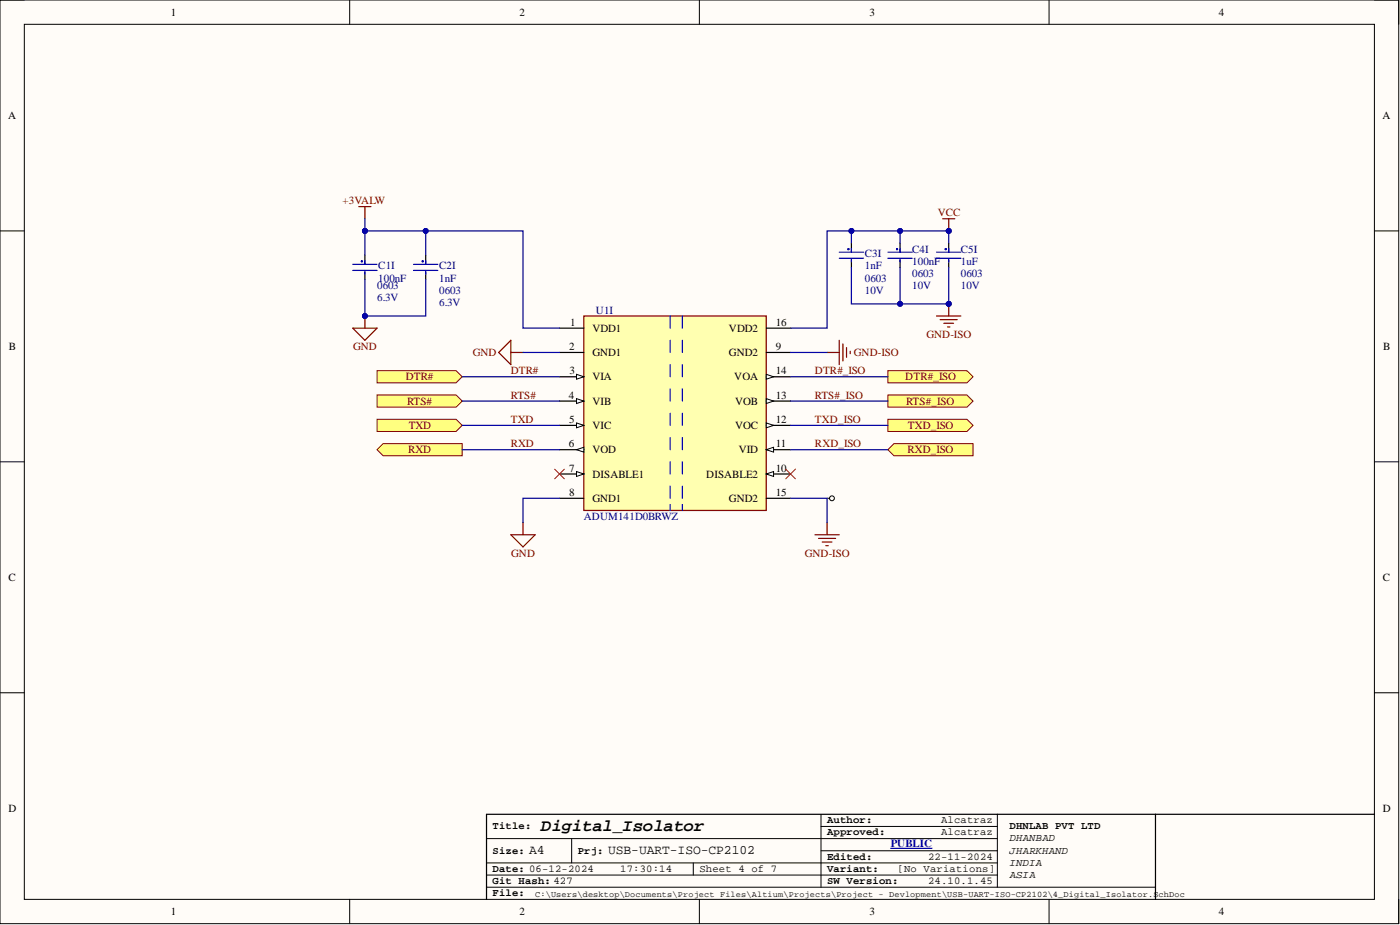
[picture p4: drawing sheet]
<svg xmlns="http://www.w3.org/2000/svg" width="292mm" height="193mm" viewBox="0 0 292 193" stroke-linecap="round" stroke-linejoin="round" font-family="sans-serif">
<path d="M0 0h291.8v192.7h-291.8z" fill-rule="evenodd" fill="#fffcf8"/>
<path d="M0 0h291.8v192.7h-291.8z" fill="none" stroke="#000" stroke-width=".21"/>
<path d="M5.1 5.1h281.7v182.5h-281.7z" fill-rule="evenodd" fill="#fffcf8"/>
<g fill="none" stroke="#000" stroke-width=".21">
<path d="M0 0h5.1M5.1 5.1h281.7v182.5h-281.7zM73 0v5.1M145.9 0v5.1M218.9 0v5.1M286.8 0h5v5.1M0 48.2h5.1M286.8 48.2h5M0 96.3h5.1M286.8 96.3h5M0 144.5h5.1M286.8 144.5h5"/>
<path d="M101.5 174.9h106.6M119.3 174.9v5.1M171.3 172.4h36.8M171.3 177.5h36.8M171.3 169.9v15.2M208.1 169.9v15.2M73 187.6v5.1M101.5 182.6h106.6M101.5 180h106.6M101.5 185.1h139.6M144.6 180v2.6M145.9 187.6v5.1"/>
<path d="M218.9 187.6v5.1M291.8 187.6v5.1"/>
</g>
<path d="M241.1 169.9v17.7M286.8 169.9h-185.3v17.7" fill="none" stroke="#000" stroke-width=".25"/>
<path d="M185.8 177h8.7" fill="none" stroke="#00f" stroke-width=".25"/>
<path d="M121.8 65.9h38.1v40.6h-38.1z" fill-rule="evenodd" fill="#ffffb0"/>
<path d="M121.8 65.9h38.1v40.6h-38.1z" fill="none" stroke="#800000" stroke-width=".25"/>
<g fill="none" stroke="#00f" stroke-width=".25">
<path d="M139.8 65.9v2.6M139.8 71v2.5M139.8 76.1v2.5M142.4 65.9v2.6M142.4 71v2.5M142.4 76.1v2.5M139.8 81.1v2.6M139.8 86.2v2.5M139.8 91.3v2.5M139.8 96.3v2.6M142.4 81.1v2.6M142.4 86.2v2.5"/>
<path d="M142.4 91.3v2.5M142.4 96.3v2.6M139.8 101.4v2.6M139.8 105.2v1.3M142.4 101.4v2.6M142.4 105.2v1.3"/>
</g>
<path d="M116.7 68.5h5.1M159.9 68.5h5.1M116.7 98.9h5.1" fill="none" stroke="#000" stroke-width=".25"/>
<path d="M120.3 98.4l1.5 .5-1.5 .5z" fill="#f8fcff"/>
<path d="M120.3 98.4l1.5 .5-1.5 .5z" fill="none" stroke="#000" stroke-width=".21"/>
<path d="M159.9 98.9h5.1" fill="none" stroke="#000" stroke-width=".25"/>
<path d="M159.9 98.9l1.5-.5v1z" fill="#f8fcff"/>
<path d="M159.9 98.9l1.5-.5v1z" fill="none" stroke="#000" stroke-width=".21"/>
<path d="M116.7 78.6h5.1" fill="none" stroke="#000" stroke-width=".25"/>
<path d="M120.3 78.1l1.5 .5-1.5 .5z" fill="#f8fcff"/>
<path d="M120.3 78.1l1.5 .5-1.5 .5z" fill="none" stroke="#000" stroke-width=".21"/>
<path d="M116.7 83.7h5.1" fill="none" stroke="#000" stroke-width=".25"/>
<path d="M120.3 83.2l1.5 .5-1.5 .5z" fill="#f8fcff"/>
<path d="M120.3 83.2l1.5 .5-1.5 .5z" fill="none" stroke="#000" stroke-width=".21"/>
<path d="M116.7 88.7h5.1" fill="none" stroke="#000" stroke-width=".25"/>
<path d="M120.3 88.2l1.5 .5-1.5 .5z" fill="#f8fcff"/>
<path d="M120.3 88.2l1.5 .5-1.5 .5z" fill="none" stroke="#000" stroke-width=".21"/>
<path d="M159.9 93.8h5.1" fill="none" stroke="#000" stroke-width=".25"/>
<path d="M159.9 93.8l1.5-.5v1z" fill="#f8fcff"/>
<path d="M159.9 93.8l1.5-.5v1z" fill="none" stroke="#000" stroke-width=".21"/>
<path d="M159.9 78.6h5.1" fill="none" stroke="#000" stroke-width=".25"/>
<path d="M159.9 78.1l1.5 .5-1.5 .5z" fill="#f8fcff"/>
<path d="M159.9 78.1l1.5 .5-1.5 .5z" fill="none" stroke="#000" stroke-width=".21"/>
<path d="M159.9 83.7h5.1" fill="none" stroke="#000" stroke-width=".25"/>
<path d="M159.9 83.2l1.5 .5-1.5 .5z" fill="#f8fcff"/>
<path d="M159.9 83.2l1.5 .5-1.5 .5z" fill="none" stroke="#000" stroke-width=".21"/>
<path d="M159.9 88.7h5.1" fill="none" stroke="#000" stroke-width=".25"/>
<path d="M159.9 88.2l1.5 .5-1.5 .5z" fill="#f8fcff"/>
<path d="M159.9 88.2l1.5 .5-1.5 .5z" fill="none" stroke="#000" stroke-width=".21"/>
<path d="M116.7 93.8h5.1" fill="none" stroke="#000" stroke-width=".25"/>
<path d="M120.3 93.8l1.5-.5v1z" fill="#f8fcff"/>
<path d="M120.3 93.8l1.5-.5v1z" fill="none" stroke="#000" stroke-width=".21"/>
<path d="M116.7 73.5h5.1M159.9 73.5h5.1M116.7 104h5.1M159.9 104h5.1" fill="none" stroke="#000" stroke-width=".25"/>
<g fill="none" stroke="#800000" stroke-width=".25">
<path d="M104 73.5l2.6-2.5v5.1zM106.6 73.5h2.5M172.6 73.5h2.5M175.1 71v5.1M175.9 71.8v3.5M176.6 72.5v2M177.4 73.3v.5M106.6 111.6h5.1l-2.6 2.5zM109.1 109v2.6M170 111.6h5.1M170.8 112.3h3.5M171.5 113.1h2.1"/>
<path d="M172.3 113.8h.5M172.6 109v2.6"/>
</g>
<path d="M78.7 77.3h16.5l1.2 1.3-1.2 1.3h-16.5z" fill-rule="evenodd" fill="#ffff80"/>
<path d="M78.7 77.3h16.5l1.2 1.3-1.2 1.3h-16.5z" fill="none" stroke="#800000" stroke-width=".21"/>
<path d="M78.7 82.4h16.5l1.2 1.3-1.2 1.2h-16.5z" fill-rule="evenodd" fill="#ffff80"/>
<path d="M78.7 82.4h16.5l1.2 1.3-1.2 1.2h-16.5z" fill="none" stroke="#800000" stroke-width=".21"/>
<path d="M78.7 87.5h16.5l1.2 1.2-1.2 1.3h-16.5z" fill-rule="evenodd" fill="#ffff80"/>
<path d="M78.7 87.5h16.5l1.2 1.2-1.2 1.3h-16.5z" fill="none" stroke="#800000" stroke-width=".21"/>
<path d="M78.7 93.8l1.2-1.3h16.5v2.6h-16.5z" fill-rule="evenodd" fill="#ffff80"/>
<path d="M78.7 93.8l1.2-1.3h16.5v2.6h-16.5z" fill="none" stroke="#800000" stroke-width=".21"/>
<path d="M185.3 77.3h16.4l1.3 1.3-1.3 1.3h-16.4z" fill-rule="evenodd" fill="#ffff80"/>
<path d="M185.3 77.3h16.4l1.3 1.3-1.3 1.3h-16.4z" fill="none" stroke="#800000" stroke-width=".21"/>
<path d="M185.3 82.4h16.4l1.3 1.3-1.3 1.2h-16.4z" fill-rule="evenodd" fill="#ffff80"/>
<path d="M185.3 82.4h16.4l1.3 1.3-1.3 1.2h-16.4z" fill="none" stroke="#800000" stroke-width=".21"/>
<path d="M115.7 97.9l2 2M117.7 97.9l-2 2M163.9 97.9l2.1 2M166 97.9l-2.1 2" fill="none" stroke="#f00" stroke-width=".21"/>
<path d="M185.3 87.5h16.4l1.3 1.2-1.3 1.3h-16.4z" fill-rule="evenodd" fill="#ffff80"/>
<path d="M185.3 87.5h16.4l1.3 1.2-1.3 1.3h-16.4z" fill="none" stroke="#800000" stroke-width=".21"/>
<path d="M185.3 93.8l1.2-1.3h16.5v2.6h-16.5z" fill-rule="evenodd" fill="#ffff80"/>
<path d="M185.3 93.8l1.2-1.3h16.5v2.6h-16.5z" fill="none" stroke="#800000" stroke-width=".21"/>
<g fill="none" stroke="#000" stroke-width=".21">
<path d="M172.6 104h.5"/>
<circle cx="173.6" cy="104" r=".51"/>
</g>
<path d="M74.9 43.1h2.5M76.1 43.1v2.5M73.6 68.5h5.1l-2.6 2.5zM76.1 65.9v2.6" fill="none" stroke="#800000" stroke-width=".25"/>
<circle cx="76.1" cy="65.9" r=".51" fill="#000080"/>
<circle cx="76.1" cy="65.9" r=".51" fill="none" stroke="#000080" stroke-width=".21"/>
<path d="M76.1 53.2v1.8M76.1 56.8v1.5M88.8 53.2v1.8M88.8 56.8v1.5" fill="none" stroke="#000" stroke-width=".25"/>
<g fill="none" stroke="#00f" stroke-width=".25">
<path d="M73.6 55.1h5.1M73.6 56.4h5.1M76.1 54.4v.7M76.1 56.4v.8M86.3 55.1h5.1M86.3 56.4h5.1M88.8 54.4v.7M88.8 56.4v.8"/>
<circle cx="75.5" cy="54.5" r=".1"/>
<circle cx="88.2" cy="54.5" r=".1"/>
</g>
<path d="M195.4 65.9h5.1M196.2 66.7h3.5M196.9 67.4h2.1M197.7 68.2h.5M197.9 63.4v2.5" fill="none" stroke="#800000" stroke-width=".25"/>
<circle cx="197.9" cy="63.4" r=".51" fill="#000080"/>
<circle cx="197.9" cy="63.4" r=".51" fill="none" stroke="#000080" stroke-width=".21"/>
<path d="M177.6 50.7v1.8M177.6 54.3v1.5M187.8 50.7v1.8M187.8 54.3v1.5M197.9 50.7v1.8M197.9 54.3v1.5" fill="none" stroke="#000" stroke-width=".25"/>
<g fill="none" stroke="#00f" stroke-width=".25">
<path d="M175.1 52.6h5.1M175.1 53.9h5.1M176.9 51.9l.2 .2zM177.6 51.9v.7M177.6 53.9v.7M185.3 52.6h5M185.3 53.9h5M187.1 51.9l.1 .2zM187.8 51.9v.7M187.8 53.9v.7M195.4 52.6h5.1M195.4 53.9h5.1"/>
<path d="M197.2 51.9l.2 .2zM197.9 51.9v.7M197.9 53.9v.7"/>
</g>
<g fill="none" stroke="#000080" stroke-width=".25">
<path d="M88.8 58.3v7.6h-12.7M96.4 78.6h20.3M109.1 73.5h7.6M165 73.5h7.6M165 78.6h20.3M96.4 83.7h20.3M96.4 88.7h20.3M96.4 93.8h20.3M165 83.7h20.3M165 88.7h20.3M165 93.8h20.3M116.7 104h-7.6v5"/>
<path d="M165 104h7.6v5"/>
</g>
<circle cx="76.1" cy="65.9" r=".51" fill="#000080"/>
<circle cx="76.1" cy="65.9" r=".51" fill="none" stroke="#000080" stroke-width=".21"/>
<path d="M76.1 58.3v7.6" fill="none" stroke="#000080" stroke-width=".25"/>
<circle cx="76.1" cy="65.9" r=".51" fill="#000080"/>
<circle cx="76.1" cy="65.9" r=".51" fill="none" stroke="#000080" stroke-width=".21"/>
<path d="M76.1 48.2v5" fill="none" stroke="#000080" stroke-width=".25"/>
<circle cx="76.1" cy="48.2" r=".51" fill="#000080"/>
<circle cx="76.1" cy="48.2" r=".51" fill="none" stroke="#000080" stroke-width=".21"/>
<path d="M88.8 48.2v5" fill="none" stroke="#000080" stroke-width=".25"/>
<circle cx="88.8" cy="48.2" r=".51" fill="#000080"/>
<circle cx="88.8" cy="48.2" r=".51" fill="none" stroke="#000080" stroke-width=".21"/>
<path d="M76.1 48.2h33v20.3h7.6" fill="none" stroke="#000080" stroke-width=".25"/>
<circle cx="76.1" cy="48.2" r=".51" fill="#000080"/>
<circle cx="76.1" cy="48.2" r=".51" fill="none" stroke="#000080" stroke-width=".21"/>
<circle cx="88.8" cy="48.2" r=".51" fill="#000080"/>
<circle cx="88.8" cy="48.2" r=".51" fill="none" stroke="#000080" stroke-width=".21"/>
<path d="M76.1 45.6v2.6" fill="none" stroke="#000080" stroke-width=".25"/>
<circle cx="76.1" cy="48.2" r=".51" fill="#000080"/>
<circle cx="76.1" cy="48.2" r=".51" fill="none" stroke="#000080" stroke-width=".21"/>
<path d="M177.6 55.8v7.6h20.3" fill="none" stroke="#000080" stroke-width=".25"/>
<circle cx="187.8" cy="63.4" r=".51" fill="#000080"/>
<circle cx="187.8" cy="63.4" r=".51" fill="none" stroke="#000080" stroke-width=".21"/>
<circle cx="197.9" cy="63.4" r=".51" fill="#000080"/>
<circle cx="197.9" cy="63.4" r=".51" fill="none" stroke="#000080" stroke-width=".21"/>
<path d="M177.6 48.2v2.5" fill="none" stroke="#000080" stroke-width=".25"/>
<circle cx="177.6" cy="48.2" r=".51" fill="#000080"/>
<circle cx="177.6" cy="48.2" r=".51" fill="none" stroke="#000080" stroke-width=".21"/>
<path d="M197.9 48.2h-25.3v20.3h-7.6" fill="none" stroke="#000080" stroke-width=".25"/>
<circle cx="197.9" cy="48.2" r=".51" fill="#000080"/>
<circle cx="197.9" cy="48.2" r=".51" fill="none" stroke="#000080" stroke-width=".21"/>
<circle cx="187.8" cy="48.2" r=".51" fill="#000080"/>
<circle cx="187.8" cy="48.2" r=".51" fill="none" stroke="#000080" stroke-width=".21"/>
<circle cx="177.6" cy="48.2" r=".51" fill="#000080"/>
<circle cx="177.6" cy="48.2" r=".51" fill="none" stroke="#000080" stroke-width=".21"/>
<path d="M187.8 48.2v2.5" fill="none" stroke="#000080" stroke-width=".25"/>
<circle cx="187.8" cy="48.2" r=".51" fill="#000080"/>
<circle cx="187.8" cy="48.2" r=".51" fill="none" stroke="#000080" stroke-width=".21"/>
<path d="M187.8 55.8v7.6" fill="none" stroke="#000080" stroke-width=".25"/>
<circle cx="187.8" cy="63.4" r=".51" fill="#000080"/>
<circle cx="187.8" cy="63.4" r=".51" fill="none" stroke="#000080" stroke-width=".21"/>
<path d="M197.9 55.8v7.6" fill="none" stroke="#000080" stroke-width=".25"/>
<circle cx="197.9" cy="63.4" r=".51" fill="#000080"/>
<circle cx="197.9" cy="63.4" r=".51" fill="none" stroke="#000080" stroke-width=".21"/>
<path d="M197.9 48.2v2.5" fill="none" stroke="#000080" stroke-width=".25"/>
<circle cx="197.9" cy="48.2" r=".51" fill="#000080"/>
<circle cx="197.9" cy="48.2" r=".51" fill="none" stroke="#000080" stroke-width=".21"/>
<path d="M196.7 45.6h2.5M197.9 45.6v2.6" fill="none" stroke="#800000" stroke-width=".25"/>
<circle cx="197.9" cy="48.2" r=".51" fill="#000080"/>
<circle cx="197.9" cy="48.2" r=".51" fill="none" stroke="#000080" stroke-width=".21"/>
<text font-size="3.5" x="112.9" y="173.3">Digital_Isolator</text>
<g font-size="2.7">
<text x="110.4" y="178.2">A4</text>
<text x="126.9" y="178.2">USB-UART-ISO-CP2102</text>
</g>
<g font-size="2.3">
<text x="35.6" y="3.3">1</text>
<text x="108.4" y="3.3">2</text>
<text x="181.4" y="3.3">3</text>
<text x="254.3" y="3.3">4</text>
<text x="1.7" y="24.8">A</text>
<text x="288.5" y="24.8">A</text>
<text x="118.9" y="68">1</text>
<text x="123.6" y="69.2">VDD1</text>
<text x="152.1" y="69.2">VDD2</text>
<text x="161.9" y="68">16</text>
<text x="1.9" y="73">B</text>
<text x="118.8" y="73">2</text>
<text x="123.6" y="74.3">GND1</text>
<text x="152.1" y="74.3">GND2</text>
<text x="161.9" y="73">9</text>
<text x="288.6" y="73">B</text>
<text x="118.7" y="83.2">4</text>
<text x="118.8" y="78.1">3</text>
<text x="123.6" y="79.4">VIA</text>
<text x="153.2" y="79.4">VOA</text>
<text x="161.9" y="78.1">14</text>
<text x="161.9" y="83.2">13</text>
<text x="118.8" y="88.2">5</text>
<text x="123.6" y="84.4">VIB</text>
<text x="123.6" y="89.5">VIC</text>
<text x="153.4" y="84.4">VOB</text>
<text x="153.4" y="89.5">VOC</text>
<text x="161.9" y="88.2">12</text>
<text x="118.7" y="93.3">6</text>
<text x="123.6" y="94.6">VOD</text>
<text x="154.1" y="94.6">VID</text>
<text x="161.9" y="93.3">11</text>
<text x="118.8" y="98.4">7</text>
<text x="123.6" y="99.6">DISABLE1</text>
<text x="147.4" y="99.6">DISABLE2</text>
<text x="161.9" y="98.4">10</text>
<text x="118.8" y="103.4">8</text>
<text x="123.6" y="104.7">GND1</text>
<text x="152.1" y="104.7">GND2</text>
<text x="161.9" y="103.4">15</text>
<text x="1.8" y="121.2">C</text>
<text x="288.5" y="121.2">C</text>
<text x="1.8" y="169.4">D</text>
<text x="288.5" y="169.4">D</text>
<text x="35.6" y="190.9">1</text>
<text x="108.4" y="190.9">2</text>
<text x="181.4" y="190.9">3</text>
<text x="254.3" y="190.9">4</text>
</g>
<g font-size="2.3" fill="#800000">
<text x="71.5" y="42.6">+3VALW</text>
<text x="195.7" y="45.1">VCC</text>
<text x="193.3" y="70.5">GND-ISO</text>
<text x="73.7" y="73">GND</text>
<text x="98.6" y="74.3">GND</text>
<text x="178.1" y="74.3">GND-ISO</text>
<text x="84.7" y="79.4">DTR#</text>
<text x="106.6" y="83.2">RTS#</text>
<text x="106.6" y="78.1">DTR#</text>
<text x="170" y="83.2">RTS#_ISO</text>
<text x="170" y="78.1">DTR#_ISO</text>
<text x="188.9" y="79.4">DTR#_ISO</text>
<text x="84.9" y="84.4">RTS#</text>
<text x="85.3" y="89.5">TXD</text>
<text x="106.6" y="88.2">TXD</text>
<text x="170" y="88.2">TXD_ISO</text>
<text x="189.1" y="84.4">RTS#_ISO</text>
<text x="189.4" y="89.5">TXD_ISO</text>
<text x="85.2" y="94.6">RXD</text>
<text x="106.6" y="93.3">RXD</text>
<text x="170" y="93.3">RXD_ISO</text>
<text x="189.3" y="94.6">RXD_ISO</text>
<text x="106.7" y="116.1">GND</text>
<text x="167.9" y="116.1">GND-ISO</text>
</g>
<g font-size="2.3" fill="#000080">
<text x="180.4" y="53.7">C3I</text>
<text x="190.3" y="52.7">C4I</text>
<text x="200.5" y="52.7">C5I</text>
<text x="78.9" y="58.7">100nF</text>
<text x="78.9" y="56.2">C1I</text>
<text x="91.6" y="58.7">1nF</text>
<text x="91.6" y="56.2">C2I</text>
<text x="180.4" y="58.7">0603</text>
<text x="180.4" y="56.2">1nF</text>
<text x="190.3" y="55.3">100nF</text>
<text x="190.3" y="57.8">0603</text>
<text x="200.5" y="55.3">1uF</text>
<text x="200.5" y="57.8">0603</text>
<text x="78.7" y="62.9">6.3V</text>
<text x="78.7" y="60.3">0603</text>
<text x="91.6" y="61.3">0603</text>
<text x="91.6" y="63.8">6.3V</text>
<text x="124.3" y="65.4">U1I</text>
<text x="180.4" y="61.3">10V</text>
<text x="190.3" y="60.3">10V</text>
<text x="200.5" y="60.3">10V</text>
<text x="121.8" y="108.5">ADUM141D0BRWZ</text>
</g>
<text font-size="2.3" fill="#00f" x="185.8" y="176.7">PUBLIC</text>
<g font-size="2.2">
<text x="102.8" y="173">Title:</text>
<text x="172.6" y="171.7">Author:</text>
<text x="196.3" y="171.7">Alcatraz</text>
<text x="210.6" y="173">DHNLAB PVT LTD</text>
<text x="102.8" y="178.1">Size:</text>
<text x="120.5" y="178.1">Prj:</text>
<text x="172.6" y="174.3">Approved:</text>
<text x="172.6" y="179.3">Edited:</text>
<text x="193.6" y="179.3">22-11-2024</text>
<text x="196.3" y="174.3">Alcatraz</text>
<text x="210.6" y="175.5">DHANBAD</text>
<text x="210.6" y="178.1">JHARKHAND</text>
<text x="102.8" y="181.9">Date: 06-12-2024</text>
<text x="102.8" y="184.4">Git Hash: 427</text>
<text x="129.4" y="181.9">17:30:14</text>
<text x="145.9" y="181.9">Sheet 4 of 7</text>
<text x="172.6" y="184.4">SW Version:</text>
<text x="172.6" y="181.9">Variant:</text>
<text x="187.3" y="181.9">[No Variations]</text>
<text x="193.6" y="184.4">24.10.1.45</text>
<text x="210.6" y="180.6">INDIA</text>
<text x="210.6" y="183.1">ASIA</text>
<text x="102.8" y="186.9">File:</text>
</g>
<text font-size="1.8" x="111.7" y="187.1">C:\Users\desktop\Documents\Project Files\Altium\Projects\Project - Devlopment\USB-UART-ISO-CP2102\4_Digital_Isolator.SchDoc</text>
</svg>
